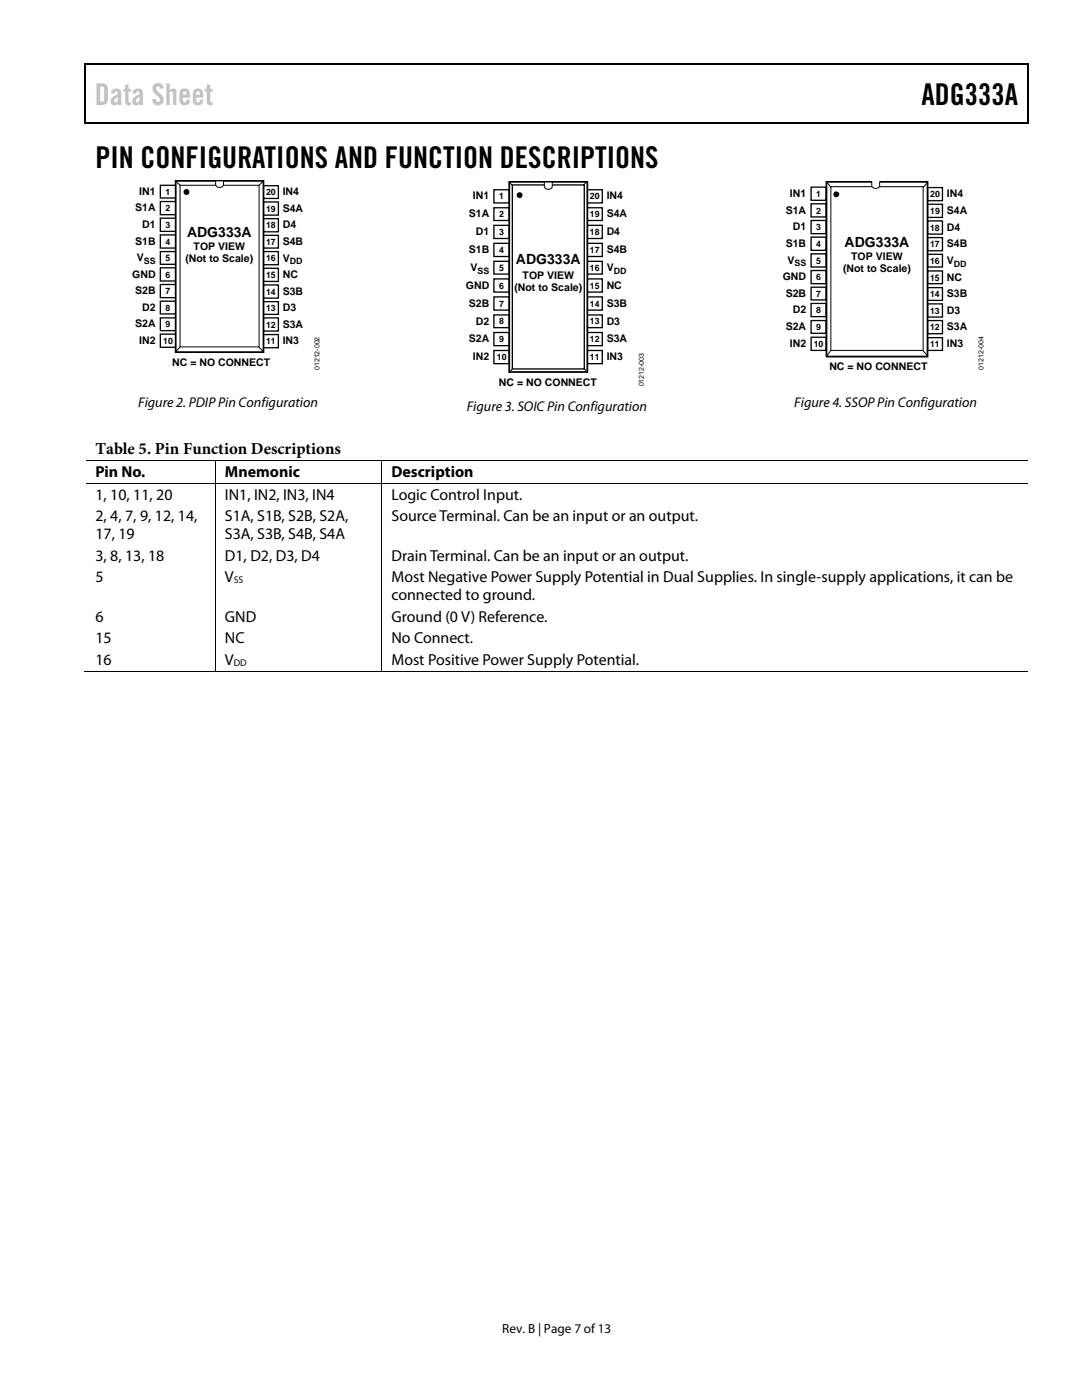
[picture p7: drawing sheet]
<svg xmlns="http://www.w3.org/2000/svg" width="216mm" height="279mm" viewBox="0 0 216 279" stroke-linecap="round" stroke-linejoin="round" font-family="sans-serif">
<path d="M16.9 12.7h.2v1h-.2zM16.9 12.7h.2v.3h-.2zM82.5 12.7h.3v.3h-.3zM205.1 12.7h.2v1h-.2zM205.1 12.7h.2v.3h-.2zM16.9 24.4h.2v.3h-.2zM82.3 24.4h.2v.3h-.2zM205.1 24.4h.2v.3h-.2z" fill="#000"/>
<path d="M17 13.7v10.7M17.1 12.8h65.4M82.8 12.8h122.3M205.2 13.7v10.7M17.1 24.5h188" fill="none" stroke="#000" stroke-width=".25"/>
<path d="M32 37h3.1v2.5h-3.1z" fill="#fff"/>
<path d="M32 37h3.1v2.5h-3.1z" fill="none" stroke="#000" stroke-width=".26"/>
<path d="M32 40.2h3.1v2.6h-3.1z" fill="#fff"/>
<path d="M32 40.2h3.1v2.6h-3.1z" fill="none" stroke="#000" stroke-width=".26"/>
<path d="M32 43.5h3.1v2.7h-3.1z" fill="#fff"/>
<path d="M32 43.5h3.1v2.7h-3.1z" fill="none" stroke="#000" stroke-width=".26"/>
<path d="M32 46.9h3.1v2.6h-3.1z" fill="#fff"/>
<path d="M32 46.9h3.1v2.6h-3.1z" fill="none" stroke="#000" stroke-width=".26"/>
<path d="M52.6 37.1h2.9v2.5h-2.9z" fill="#fff"/>
<path d="M52.6 37.1h2.9v2.5h-2.9z" fill="none" stroke="#000" stroke-width=".26"/>
<path d="M52.6 40.3h2.9v2.6h-2.9z" fill="#fff"/>
<path d="M52.6 40.3h2.9v2.6h-2.9z" fill="none" stroke="#000" stroke-width=".26"/>
<path d="M52.6 43.6h2.9v2.7h-2.9z" fill="#fff"/>
<path d="M52.6 43.6h2.9v2.7h-2.9z" fill="none" stroke="#000" stroke-width=".26"/>
<path d="M52.6 47h2.9v2.5h-2.9z" fill="#fff"/>
<path d="M52.6 47h2.9v2.5h-2.9z" fill="none" stroke="#000" stroke-width=".26"/>
<path d="M32 50.2h3.1v2.5h-3.1z" fill="#fff"/>
<path d="M32 50.2h3.1v2.5h-3.1z" fill="none" stroke="#000" stroke-width=".26"/>
<path d="M32 53.5h3.1v2.6h-3.1z" fill="#fff"/>
<path d="M32 53.5h3.1v2.6h-3.1z" fill="none" stroke="#000" stroke-width=".26"/>
<path d="M32 56.8h3.1v2.6h-3.1z" fill="#fff"/>
<path d="M32 56.8h3.1v2.6h-3.1z" fill="none" stroke="#000" stroke-width=".26"/>
<path d="M52.6 50.2h2.9v2.6h-2.9z" fill="#fff"/>
<path d="M52.6 50.2h2.9v2.6h-2.9z" fill="none" stroke="#000" stroke-width=".26"/>
<path d="M52.6 53.5h2.9v2.7h-2.9z" fill="#fff"/>
<path d="M52.6 53.5h2.9v2.7h-2.9z" fill="none" stroke="#000" stroke-width=".26"/>
<path d="M52.6 56.9h2.9v2.6h-2.9z" fill="#fff"/>
<path d="M52.6 56.9h2.9v2.6h-2.9z" fill="none" stroke="#000" stroke-width=".26"/>
<path d="M32 60.1h3.1v2.6h-3.1z" fill="#fff"/>
<path d="M32 60.1h3.1v2.6h-3.1z" fill="none" stroke="#000" stroke-width=".26"/>
<path d="M52.6 60.2h2.9v2.5h-2.9z" fill="#fff"/>
<path d="M52.6 60.2h2.9v2.5h-2.9z" fill="none" stroke="#000" stroke-width=".26"/>
<path d="M32 63.4h3.1v2.6h-3.1z" fill="#fff"/>
<path d="M32 63.4h3.1v2.6h-3.1z" fill="none" stroke="#000" stroke-width=".26"/>
<path d="M52.6 63.4h2.9v2.7h-2.9z" fill="#fff"/>
<path d="M52.6 63.4h2.9v2.7h-2.9z" fill="none" stroke="#000" stroke-width=".26"/>
<path d="M32 66.7h3.1v2.6h-3.1z" fill="#fff"/>
<path d="M32 66.7h3.1v2.6h-3.1z" fill="none" stroke="#000" stroke-width=".26"/>
<path d="M52.6 66.8h2.9v2.6h-2.9z" fill="#fff"/>
<path d="M52.6 66.8h2.9v2.6h-2.9z" fill="none" stroke="#000" stroke-width=".26"/>
<path d="M35.1 36.1h17.5v34.2h-17.5z" fill="#fff"/>
<path d="M35.1 36.1h17.5v34.2h-17.5z" fill="none" stroke="#000" stroke-width=".35"/>
<path d="M35.9 37h15.8v32.2h-15.8zM52.5 36.2l-.8 .8M51.7 69.3l.7 .7" fill="none" stroke="#000" stroke-width=".2"/>
<path d="M43 36.1h1.6v.6a.79 .79 0 0 1-.8 .7 .79 .79 0 0 1-.8-.7z" fill="#fff" stroke="#000" stroke-width=".2"/>
<g fill="none" stroke="#000" stroke-width=".2">
<path d="M35.1 36.2l.8 .8M35.9 69.2l-.7 .8"/>
<circle cx="37.2" cy="38.3" r=".48"/>
</g>
<circle cx="37.2" cy="38.3" r=".48" fill="#000"/>
<path d="M98.6 37.9h3v2.6h-3z" fill="#fff"/>
<path d="M98.6 37.9h3v2.6h-3z" fill="none" stroke="#000" stroke-width=".26"/>
<path d="M98.6 41.5h3v2.5h-3z" fill="#fff"/>
<path d="M98.6 41.5h3v2.5h-3z" fill="none" stroke="#000" stroke-width=".26"/>
<path d="M98.6 45h3v2.6h-3z" fill="#fff"/>
<path d="M98.6 45h3v2.6h-3z" fill="none" stroke="#000" stroke-width=".26"/>
<path d="M98.6 48.6h3v2.6h-3z" fill="#fff"/>
<path d="M98.6 48.6h3v2.6h-3z" fill="none" stroke="#000" stroke-width=".26"/>
<path d="M117.2 37.9h3v2.6h-3z" fill="#fff"/>
<path d="M117.2 37.9h3v2.6h-3z" fill="none" stroke="#000" stroke-width=".26"/>
<path d="M117.2 41.5h3v2.5h-3z" fill="#fff"/>
<path d="M117.2 41.5h3v2.5h-3z" fill="none" stroke="#000" stroke-width=".26"/>
<path d="M117.2 45h3v2.6h-3z" fill="#fff"/>
<path d="M117.2 45h3v2.6h-3z" fill="none" stroke="#000" stroke-width=".26"/>
<path d="M117.2 48.6h3v2.6h-3z" fill="#fff"/>
<path d="M117.2 48.6h3v2.6h-3z" fill="none" stroke="#000" stroke-width=".26"/>
<path d="M98.6 52.2h3v2.5h-3z" fill="#fff"/>
<path d="M98.6 52.2h3v2.5h-3z" fill="none" stroke="#000" stroke-width=".26"/>
<path d="M117.2 52.2h3v2.5h-3z" fill="#fff"/>
<path d="M117.2 52.2h3v2.5h-3z" fill="none" stroke="#000" stroke-width=".26"/>
<path d="M98.6 55.7h3v2.6h-3z" fill="#fff"/>
<path d="M98.6 55.7h3v2.6h-3z" fill="none" stroke="#000" stroke-width=".26"/>
<path d="M117.2 55.7h3v2.6h-3z" fill="#fff"/>
<path d="M117.2 55.7h3v2.6h-3z" fill="none" stroke="#000" stroke-width=".26"/>
<path d="M98.6 59.3h3v2.6h-3z" fill="#fff"/>
<path d="M98.6 59.3h3v2.6h-3z" fill="none" stroke="#000" stroke-width=".26"/>
<path d="M117.2 59.3h3v2.6h-3z" fill="#fff"/>
<path d="M117.2 59.3h3v2.6h-3z" fill="none" stroke="#000" stroke-width=".26"/>
<path d="M98.6 62.8h3v2.6h-3z" fill="#fff"/>
<path d="M98.6 62.8h3v2.6h-3z" fill="none" stroke="#000" stroke-width=".26"/>
<path d="M117.2 62.8h3v2.6h-3z" fill="#fff"/>
<path d="M117.2 62.8h3v2.6h-3z" fill="none" stroke="#000" stroke-width=".26"/>
<path d="M98.6 66.4h3v2.6h-3z" fill="#fff"/>
<path d="M98.6 66.4h3v2.6h-3z" fill="none" stroke="#000" stroke-width=".26"/>
<path d="M117.2 66.4h3v2.6h-3z" fill="#fff"/>
<path d="M117.2 66.4h3v2.6h-3z" fill="none" stroke="#000" stroke-width=".26"/>
<path d="M98.6 69.9h3v2.7h-3z" fill="#fff"/>
<path d="M98.6 69.9h3v2.7h-3z" fill="none" stroke="#000" stroke-width=".26"/>
<path d="M117.2 69.9h3v2.7h-3z" fill="#fff"/>
<path d="M117.2 69.9h3v2.7h-3z" fill="none" stroke="#000" stroke-width=".26"/>
<path d="M101.6 36.3h15.6v37.9h-15.6z" fill="#fff"/>
<path d="M101.6 36.3h15.6v37.9h-15.6z" fill="none" stroke="#000" stroke-width=".35"/>
<path d="M102.2 36.9h14.4v36.7h-14.4z" fill="none" stroke="#000" stroke-width=".26"/>
<path d="M108.6 36.5h1.6v.6a.79 .79 0 0 1-.8 .7 .79 .79 0 0 1-.8-.7z" fill="#fff"/>
<g fill="none" stroke="#000" stroke-width=".2">
<path d="M101.7 36.5l.4 .4M108.6 36.5v.6a.79 .79 0 0 0 .8 .7 .79 .79 0 0 0 .8-.7v-.6M116.9 36.4l-.4 .5M102.2 73.6l-.6 .7M116.6 73.6l.4 .5"/>
<circle cx="103.7" cy="39" r=".48"/>
</g>
<circle cx="103.7" cy="39" r=".48" fill="#000"/>
<path d="M161.8 37.3h3v2.7h-3z" fill="#fff"/>
<path d="M161.8 37.3h3v2.7h-3z" fill="none" stroke="#000" stroke-width=".26"/>
<path d="M161.8 40.7h3v2.6h-3z" fill="#fff"/>
<path d="M161.8 40.7h3v2.6h-3z" fill="none" stroke="#000" stroke-width=".26"/>
<path d="M161.8 44h3v2.6h-3z" fill="#fff"/>
<path d="M161.8 44h3v2.6h-3z" fill="none" stroke="#000" stroke-width=".26"/>
<path d="M161.8 47.3h3v2.7h-3z" fill="#fff"/>
<path d="M161.8 47.3h3v2.7h-3z" fill="none" stroke="#000" stroke-width=".26"/>
<path d="M185.1 37.4h3v2.7h-3z" fill="#fff"/>
<path d="M185.1 37.4h3v2.7h-3z" fill="none" stroke="#000" stroke-width=".26"/>
<path d="M185.1 40.8h3v2.6h-3z" fill="#fff"/>
<path d="M185.1 40.8h3v2.6h-3z" fill="none" stroke="#000" stroke-width=".26"/>
<path d="M185.1 44.1h3v2.6h-3z" fill="#fff"/>
<path d="M185.1 44.1h3v2.6h-3z" fill="none" stroke="#000" stroke-width=".26"/>
<path d="M185.1 47.4h3v2.6h-3z" fill="#fff"/>
<path d="M185.1 47.4h3v2.6h-3z" fill="none" stroke="#000" stroke-width=".26"/>
<path d="M161.8 50.7h3v2.6h-3z" fill="#fff"/>
<path d="M161.8 50.7h3v2.6h-3z" fill="none" stroke="#000" stroke-width=".26"/>
<path d="M161.8 54h3v2.6h-3z" fill="#fff"/>
<path d="M161.8 54h3v2.6h-3z" fill="none" stroke="#000" stroke-width=".26"/>
<path d="M161.8 57.3h3v2.6h-3z" fill="#fff"/>
<path d="M161.8 57.3h3v2.6h-3z" fill="none" stroke="#000" stroke-width=".26"/>
<path d="M185.1 50.7h3v2.6h-3z" fill="#fff"/>
<path d="M185.1 50.7h3v2.6h-3z" fill="none" stroke="#000" stroke-width=".26"/>
<path d="M185.1 54.1h3v2.5h-3z" fill="#fff"/>
<path d="M185.1 54.1h3v2.5h-3z" fill="none" stroke="#000" stroke-width=".26"/>
<path d="M185.1 57.4h3v2.5h-3z" fill="#fff"/>
<path d="M185.1 57.4h3v2.5h-3z" fill="none" stroke="#000" stroke-width=".26"/>
<path d="M161.8 60.6h3v2.6h-3z" fill="#fff"/>
<path d="M161.8 60.6h3v2.6h-3z" fill="none" stroke="#000" stroke-width=".26"/>
<path d="M185.1 60.6h3v2.7h-3z" fill="#fff"/>
<path d="M185.1 60.6h3v2.7h-3z" fill="none" stroke="#000" stroke-width=".26"/>
<path d="M161.8 64h3v2.5h-3z" fill="#fff"/>
<path d="M161.8 64h3v2.5h-3z" fill="none" stroke="#000" stroke-width=".26"/>
<path d="M185.1 64h3v2.6h-3z" fill="#fff"/>
<path d="M185.1 64h3v2.6h-3z" fill="none" stroke="#000" stroke-width=".26"/>
<path d="M161.8 67.3h3v2.6h-3z" fill="#fff"/>
<path d="M161.8 67.3h3v2.6h-3z" fill="none" stroke="#000" stroke-width=".26"/>
<path d="M185.1 67.4h3v2.5h-3z" fill="#fff"/>
<path d="M185.1 67.4h3v2.5h-3z" fill="none" stroke="#000" stroke-width=".26"/>
<path d="M164.9 36.3h20.2v34.9h-20.2z" fill="#fff"/>
<path d="M164.9 36.3h20.2v34.9h-20.2z" fill="none" stroke="#000" stroke-width=".35"/>
<path d="M165.8 37.3h18.4v32.6h-18.4zM185.1 36.4l-.8 .9M184.3 70.1l.7 .8" fill="none" stroke="#000" stroke-width=".2"/>
<path d="M174 36.1h1.4v.5h-1.4z" fill="#fff"/>
<path d="M173.9 37h1.6a.81 .81 0 0 1-.8 .6 .81 .81 0 0 1-.8-.6z" fill-rule="evenodd" fill="#fff"/>
<g fill="none" stroke="#000" stroke-width=".2">
<path d="M165 36.4l.8 .9M173.9 36.3v.6a.79 .79 0 0 0 .8 .7 .79 .79 0 0 0 .8-.7v-.6M165.7 70l-.6 .9M17.1 92h25.8M17.1 96.5h25.8M43 92.1v4.3M43 96.6v37.3M43.1 92h33M43.1 96.5h33M76.2 92.1v4.3M76.2 96.6v37.3M76.3 92h128.8"/>
<path d="M76.3 96.5h128.8M16.9 133.9h26M43.1 133.9h33M76.3 133.9h128.8"/>
<circle cx="166.9" cy="38.8" r=".49"/>
</g>
<g fill="#000">
<path d="M42.9 91.9h.2v.2h-.2zM42.9 96.4h.2v.2h-.2zM76.1 91.9h.2v.2h-.2zM76.1 96.4h.2v.2h-.2zM42.9 133.9h.2v.1h-.2zM76.1 133.9h.2v.1h-.2z"/>
<circle cx="166.9" cy="38.8" r=".49"/>
</g>
<text font-size="6" fill="#c1c1c1" x="18.9" y="21">Data Sheet</text>
<g font-size="6">
<text x="183.9" y="21">ADG333A</text>
<text x="19" y="33.6">PIN CONFIGURATIONS AND FUNCTION DESCRIPTIONS</text>
</g>
<text font-size="3.3" x="19" y="90.7">Table 5. Pin Function Descriptions</text>
<g font-size="3.2">
<text x="19" y="95.2">Pin No.</text>
<text x="44.9" y="95.2">Mnemonic</text>
<text x="78.1" y="95.2">Description</text>
<text x="19" y="99.7">1, 10, 11, 20</text>
<text x="44.9" y="99.7">IN1, IN2, IN3, IN4</text>
<text x="78.1" y="99.7">Logic Control Input.</text>
<text x="19" y="104">2, 4, 7, 9, 12, 14,</text>
<text x="19" y="107.6">17, 19</text>
<text x="44.9" y="104">S1A, S1B, S2B, S2A,</text>
<text x="44.9" y="107.6">S3A, S3B, S4B, S4A</text>
<text x="78.1" y="104">Source Terminal. Can be an input or an output.</text>
<text x="19" y="111.9">3, 8, 13, 18</text>
<text x="44.9" y="111.9">D1, D2, D3, D4</text>
<text x="78.1" y="111.9">Drain Terminal. Can be an input or an output.</text>
<text x="19" y="116.2">5</text>
<text x="44.9" y="116.2">V</text>
<text x="78.1" y="119.8">connected to ground.</text>
<text x="78.1" y="116.2">Most Negative Power Supply Potential in Dual Supplies. In single-supply applications, it can be</text>
<text x="19" y="124.1">6</text>
<text x="44.9" y="124.1">GND</text>
<text x="78.1" y="124.1">Ground (0 V) Reference.</text>
<text x="19" y="128.4">15</text>
<text x="44.9" y="128.4">NC</text>
<text x="78.1" y="128.4">No Connect.</text>
<text x="19" y="132.7">16</text>
<text x="44.9" y="132.7">V</text>
<text x="78.1" y="132.7">Most Positive Power Supply Potential.</text>
</g>
<g font-size="2.8">
<text x="37.3" y="47.3">ADG333A</text>
<text x="103" y="52.7">ADG333A</text>
<text x="168.5" y="49.3">ADG333A</text>
<text x="27.6" y="81.3">Figure 2. PDIP Pin Configuration</text>
<text x="93.1" y="82">Figure 3. SOIC Pin Configuration</text>
<text x="158.5" y="81.3">Figure 4. SSOP Pin Configuration</text>
</g>
<text font-size="2.6" x="100.2" y="266">Rev. B | Page 7 of 13</text>
<g font-size="2.1">
<text x="27.8" y="38.9">IN1</text>
<text x="56.4" y="39">IN4</text>
<text x="94.4" y="39.8">IN1</text>
<text x="121.1" y="39.8">IN4</text>
<text x="157.6" y="39.3">IN1</text>
<text x="188.9" y="39.4">IN4</text>
<text x="27" y="42.2">S1A</text>
<text x="28.4" y="45.5">D1</text>
<text x="56.4" y="42.3">S4A</text>
<text x="56.4" y="45.6">D4</text>
<text x="93.5" y="43.4">S1A</text>
<text x="95" y="46.9">D1</text>
<text x="121.1" y="43.4">S4A</text>
<text x="121.1" y="46.9">D4</text>
<text x="156.8" y="42.6">S1A</text>
<text x="158.2" y="46">D1</text>
<text x="188.9" y="42.7">S4A</text>
<text x="188.9" y="46">D4</text>
<text x="27" y="48.8">S1B</text>
<text x="27.3" y="52.1">V</text>
<text x="37" y="52.3">(Not to Scale)</text>
<text x="38.6" y="49.8">TOP VIEW</text>
<text x="56.4" y="48.9">S4B</text>
<text x="56.4" y="52.2">V</text>
<text x="93.5" y="50.5">S1B</text>
<text x="121.1" y="50.5">S4B</text>
<text x="156.8" y="49.3">S1B</text>
<text x="157.1" y="52.6">V</text>
<text x="169.9" y="51.9">TOP VIEW</text>
<text x="188.9" y="52.7">V</text>
<text x="188.9" y="49.4">S4B</text>
<text x="26.4" y="55.4">GND</text>
<text x="27" y="58.7">S2B</text>
<text x="56.4" y="55.5">NC</text>
<text x="56.4" y="58.8">S3B</text>
<text x="93" y="57.6">GND</text>
<text x="93.9" y="54.1">V</text>
<text x="102.7" y="58.1">(Not to Scale)</text>
<text x="104.3" y="55.6">TOP VIEW</text>
<text x="121.1" y="57.6">NC</text>
<text x="121.1" y="54.1">V</text>
<text x="156.2" y="55.9">GND</text>
<text x="156.8" y="59.2">S2B</text>
<text x="168.2" y="54.4">(Not to Scale)</text>
<text x="188.9" y="59.3">S3B</text>
<text x="188.9" y="56">NC</text>
<text x="27" y="65.3">S2A</text>
<text x="28.4" y="62">D2</text>
<text x="56.4" y="62.1">D3</text>
<text x="56.4" y="65.4">S3A</text>
<text x="93.5" y="61.2">S2B</text>
<text x="95" y="64.8">D2</text>
<text x="121.1" y="64.8">D3</text>
<text x="121.1" y="61.2">S3B</text>
<text x="156.8" y="65.9">S2A</text>
<text x="158.2" y="62.5">D2</text>
<text x="188.9" y="66">S3A</text>
<text x="188.9" y="62.6">D3</text>
<text x="27.8" y="68.6">IN2</text>
<text x="56.4" y="68.7">IN3</text>
<text x="93.5" y="68.3">S2A</text>
<text x="94.4" y="71.9">IN2</text>
<text x="121.1" y="71.9">IN3</text>
<text x="121.1" y="68.3">S3A</text>
<text x="157.6" y="69.2">IN2</text>
<text x="188.9" y="69.3">IN3</text>
<text x="34.4" y="73">NC = NO CONNECT</text>
<text x="99.6" y="77.1">NC = NO CONNECT</text>
<text x="165.5" y="73.7">NC = NO CONNECT</text>
</g>
<g font-size="1.9">
<text x="46.7" y="116.4">SS</text>
<text x="46.7" y="132.8">DD</text>
</g>
<g font-size="1.8">
<text x="33.1" y="38.9">1</text>
<text x="53.1" y="39">20</text>
<text x="99.6" y="39.8">1</text>
<text x="117.7" y="39.8">20</text>
<text x="162.9" y="39.3">1</text>
<text x="185.6" y="39.4">20</text>
<text x="33.1" y="42.2">2</text>
<text x="33.1" y="45.5">3</text>
<text x="53.1" y="42.3">19</text>
<text x="53.1" y="45.6">18</text>
<text x="99.6" y="43.4">2</text>
<text x="99.6" y="46.9">3</text>
<text x="117.7" y="46.9">18</text>
<text x="117.7" y="43.4">19</text>
<text x="162.9" y="45.9">3</text>
<text x="162.9" y="42.6">2</text>
<text x="185.6" y="46">18</text>
<text x="185.6" y="42.7">19</text>
<text x="28.7" y="52.6">SS</text>
<text x="33.1" y="48.8">4</text>
<text x="33.1" y="52.1">5</text>
<text x="53.1" y="48.9">17</text>
<text x="53.1" y="52.2">16</text>
<text x="57.8" y="52.7">DD</text>
<text x="99.6" y="50.5">4</text>
<text x="117.7" y="50.5">17</text>
<text x="158.5" y="53.1">SS</text>
<text x="162.9" y="52.6">5</text>
<text x="162.9" y="49.3">4</text>
<text x="185.6" y="52.7">16</text>
<text x="185.6" y="49.3">17</text>
<text x="190.3" y="53.2">DD</text>
<text x="33.1" y="55.4">6</text>
<text x="33.1" y="58.7">7</text>
<text x="53.1" y="55.5">15</text>
<text x="53.1" y="58.8">14</text>
<text x="95.3" y="54.6">SS</text>
<text x="99.6" y="57.6">6</text>
<text x="99.6" y="54.1">5</text>
<text x="117.7" y="57.6">15</text>
<text x="117.7" y="54.1">16</text>
<text x="122.5" y="54.6">DD</text>
<text x="162.9" y="59.2">7</text>
<text x="162.9" y="55.9">6</text>
<text x="185.6" y="59.3">14</text>
<text x="185.6" y="56">15</text>
<text x="33.1" y="62">8</text>
<text x="33.1" y="65.3">9</text>
<text x="53.1" y="62.1">13</text>
<text x="53.1" y="65.4">12</text>
<text x="99.6" y="64.8">8</text>
<text x="99.6" y="61.2">7</text>
<text x="117.7" y="64.8">13</text>
<text x="117.7" y="61.2">14</text>
<text x="162.9" y="65.9">9</text>
<text x="162.9" y="62.5">8</text>
<text x="185.6" y="65.9">12</text>
<text x="185.6" y="62.6">13</text>
<text x="32.6" y="68.6">10</text>
<text x="53.1" y="68.7">11</text>
<text x="99.1" y="71.9">10</text>
<text x="99.6" y="68.3">9</text>
<text x="117.7" y="71.9">11</text>
<text x="117.7" y="68.3">12</text>
<text x="162.4" y="69.2">10</text>
<text x="185.6" y="69.3">11</text>
</g>
<g font-size="1.4">
<text x="63.7" y="73.9" transform="rotate(-90 63.7 73.9)">01212-002</text>
<text x="128.4" y="77.1" transform="rotate(-90 128.4 77.1)">01212-003</text>
<text x="196.2" y="73.7" transform="rotate(-90 196.2 73.7)">01212-004</text>
</g>
</svg>
